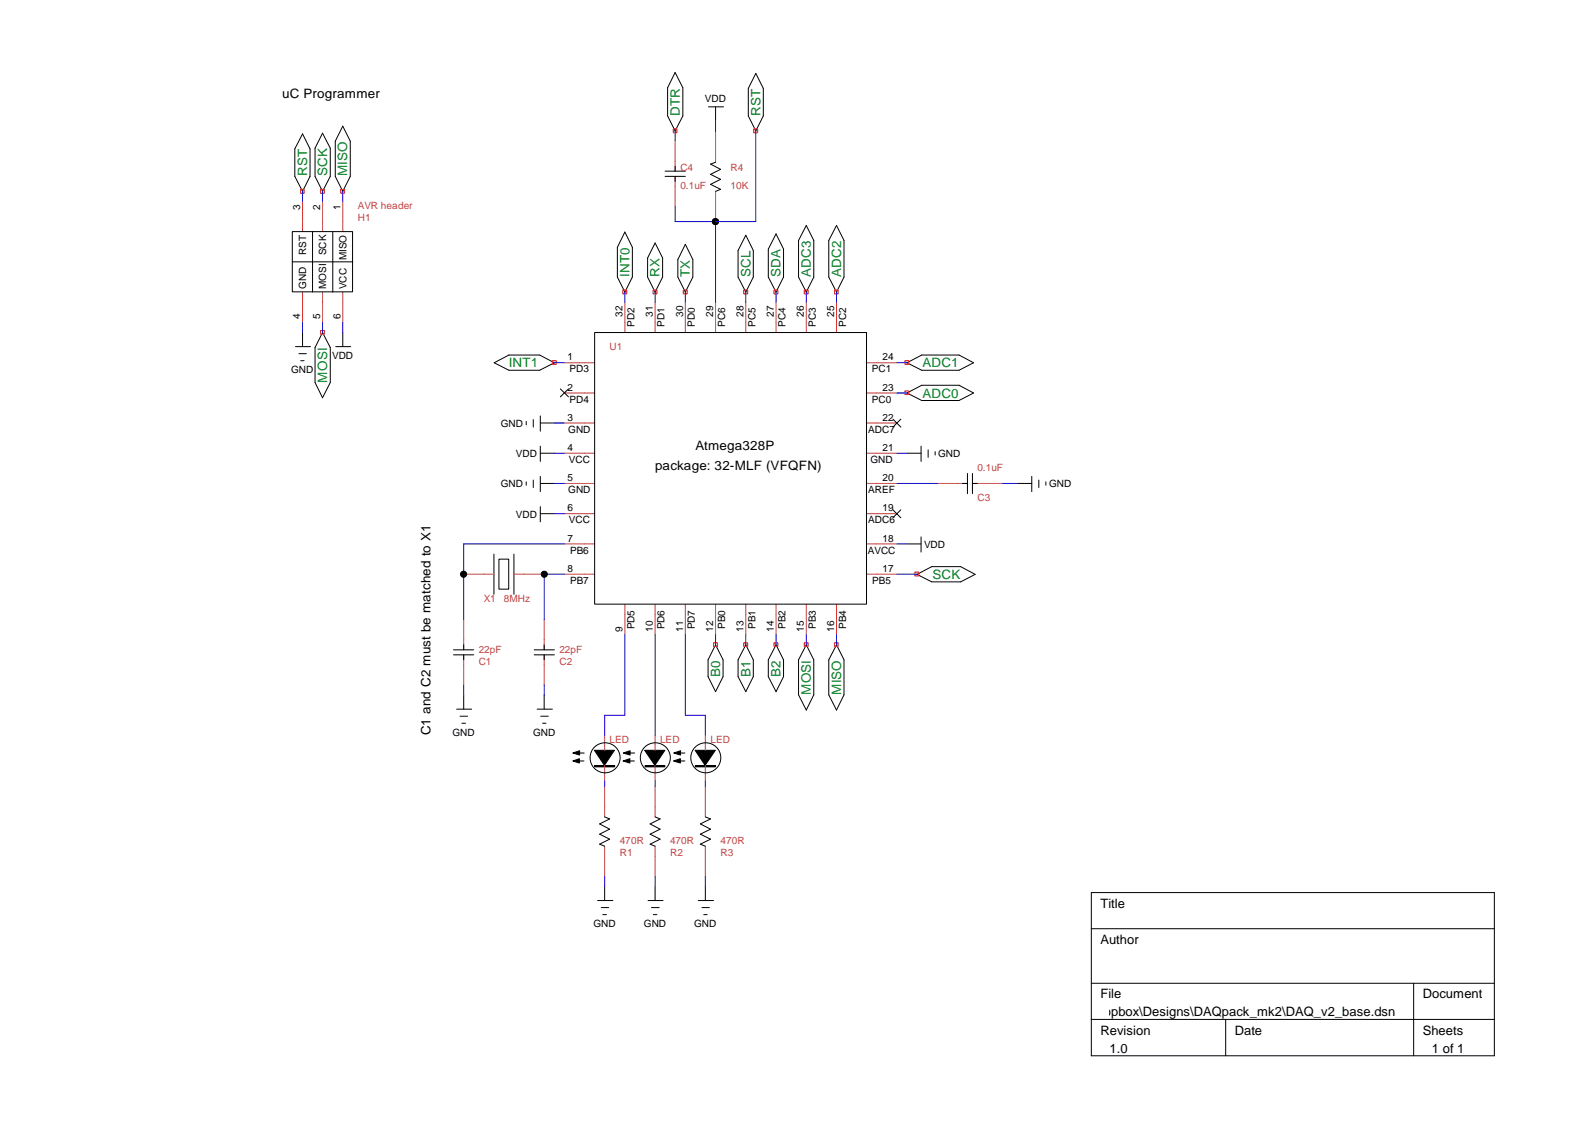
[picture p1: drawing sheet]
<svg xmlns="http://www.w3.org/2000/svg" width="297mm" height="210mm" viewBox="0 0 297 210" stroke-linecap="round" stroke-linejoin="round" font-family="sans-serif">
<g fill="none" stroke="#c04040" stroke-width=".19">
<path d="M56.3 37.5v5.6M60.1 37.5v5.6M63.8 37.5v5.6M125.7 26.2v5.7M125.7 32.9v5.6M133.3 24.6v5.6M133.3 35.6v5.7M56.3 54.4v5.6M60.1 54.4v5.6M63.8 54.4v5.6M116.4 56.3v5.6M122 56.3v5.6"/>
<path d="M127.6 56.3v5.6M133.3 56.3v5.6M138.9 56.3v5.6M144.5 56.3v5.6M150.2 56.3v5.6M155.8 56.3v5.6M105.1 67.6h5.6M105.1 73.2h5.6M105.1 78.8h5.6M161.4 67.6h5.6M161.4 73.2h5.6M161.4 78.8h5.6"/>
<path d="M105.1 84.4h5.6M105.1 90h5.6M105.1 95.7h5.6M161.4 84.4h5.6M161.4 90h5.6M161.4 95.7h5.6M174.5 90h5.7M181.1 90h5.6M86.4 106.9h5.6M86.4 115.4v5.6M95.7 106.9h5.6M101.3 115.4v5.6"/>
<path d="M105.1 101.3h5.6M105.1 106.9h5.6M116.4 112.6v5.6M122 112.6v5.6M127.6 112.6v5.6M133.3 112.6v5.6M138.9 112.6v5.6M144.5 112.6v5.6M150.2 112.6v5.6M155.8 112.6v5.6M161.4 101.3h5.6M161.4 106.9h5.6"/>
<path d="M86.4 122v5.6M101.3 122v5.6M112.6 136.9v2.9M122 136.9v2.9M131.4 136.9v2.9M112.6 142.6v2.8M112.6 146.5v5.6M112.6 157.6v5.6M122 142.6v2.8M122 146.5v5.6M122 157.6v5.6M131.4 142.6v2.8"/>
<path d="M131.4 146.5v5.6M131.4 157.6v5.6"/>
</g>
<g fill="none" stroke="#000" stroke-width=".19">
<path d="M125.7 13.5l1.5 2.8v5.3l-1.5 2.8-1.4-2.8v-5.3zM131.9 19.9h2.8M133.3 19.9v2.6M140.8 13.7l1.4 2.8v5.1l-1.4 2.8-1.4-2.8v-5.1zM56.3 24.9l1.4 2.8v5.2l-1.4 2.7-1.4-2.7v-5.2zM60.1 24.8l1.4 2.8v5.3l-1.4 2.7-1.4-2.7v-5.3zM63.8 23.5l1.4 2.8v6.6l-1.4 2.7-1.4-2.7v-6.6zM123.9 32.9h3.7M123.9 31.9h3.7M125.7 30.9v1M125.7 32.9v.9M133.3 30.2l-1 .4 1.9 .9-1.9 1 1.9 .9-1.9 .9 1.9 1-.9 .3"/>
<path d="M54.4 43.1h11.3v11.3h-11.3zM54.4 48.8h11.3M58.2 43.1v11.3M62 43.1v11.3M116.4 43.2l1.4 2.9v5.5l-1.4 2.8-1.4-2.8v-5.5zM122 45.3l1.4 2.7v3.6l-1.4 2.8-1.4-2.8v-3.6zM127.6 45.5l1.4 2.8v3.3l-1.4 2.8-1.4-2.8v-3.3zM138.9 43.8l1.4 2.9v4.9l-1.4 2.8-1.4-2.8v-4.9zM144.5 43.6l1.4 2.8v5.2l-1.4 2.8-1.4-2.8v-5.2zM150.2 42l1.3 2.8v6.8l-1.3 2.8-1.5-2.8v-6.8zM155.8 42l1.4 2.8v6.8l-1.4 2.8-1.5-2.8v-6.8zM55 64.6h2.8"/>
<path d="M55.7 65.9h1.4M56 67.2h.6M56.3 61.9v2.7M60.1 61.9l1.4 2.8v6.5l-1.4 2.9-1.4-2.9v-6.5zM62.5 64.6h2.8M63.8 61.9v2.7M92 67.6l2.8-1.5h5.7l2.7 1.5-2.7 1.4h-5.7zM98 78.5v.6M99.3 78.1v1.4M100.6 77.5v2.8M100.6 78.8h2.6M104.3 72.4l1.6 1.5"/>
<path d="M105.9 72.4l-1.6 1.5M110.7 61.9h50.7v50.6h-50.7zM166.3 78.1l1.5 1.4M167.8 78.1l-1.5 1.4M168.9 67.6l2.8-1.5h6.9l2.7 1.5-2.7 1.4h-6.9zM168.9 73.2l2.8-1.4h6.9l2.7 1.4-2.7 1.4h-6.9zM98 89.7v.7M99.3 89.4v1.4M100.6 83.1v2.8M100.6 88.7v2.9M100.6 94.4v2.8M100.6 90h2.6"/>
<path d="M100.6 84.4h2.6M100.6 95.7h2.6M166.3 95l1.5 1.4M167.8 95l-1.5 1.4M168.9 84.4h2.6M171.5 83.1v2.8M171.5 100v2.8M172.8 83.8v1.4M174.2 84.1v.7M179.2 90h1M180.2 88.2v3.7M181.1 90h.9"/>
<path d="M181.1 88.2v3.7M189.5 90h2.6M192.1 88.7v2.9M193.5 89.4v1.4M194.8 89.7v.7M92 103.2v7.5M92.9 104.1h1.8v5.6h-1.8zM95.7 103.2v7.5M168.9 101.3h2.6M170.8 107l2.7-1.5h5.4l2.7 1.5-2.7 1.4h-5.4zM84.5 121h3.7M84.5 122h3.7"/>
<path d="M85 132.1h2.8M85.7 133.4h1.4M86 134.7h.7M86.4 120.1v.9M86.4 122v.9M86.4 129.5v2.6M99.5 121h3.7M99.5 122h3.7M100 132.1h2.9M100.7 133.4h1.4M101 134.7h.7M101.3 120.1v.9"/>
<path d="M101.3 122v.9M101.3 129.5v2.6M110.7 139.7h3.7l-1.8 2.8zM120.1 139.7h3.7l-1.8 2.8zM129.5 139.7h3.7l-1.9 2.8zM133.3 120.1l1.4 2.8v3.1l-1.4 2.8-1.4-2.8v-3.1zM138.9 120.1l1.4 2.8v3.1l-1.4 2.8-1.4-2.8v-3.1zM144.5 120.1l1.4 2.8v3.1l-1.4 2.8-1.4-2.8v-3.1zM150.2 120.1l1.3 2.8v6.5l-1.3 2.8-1.5-2.8v-6.5zM155.8 120.1l1.4 2.8v6.5l-1.4 2.8-1.5-2.8v-6.5zM106.7 140.3l1.2-.5v.8zM106.7 141.7l1.2-.4v.8z"/>
<path d="M107.6 141.7h1.2M107.7 140.3h1.1M110.7 142.6h3.8v.2h-3.8zM112.6 152.1l.9 .4-1.8 1 1.8 .9-1.8 1 1.8 .9-1.8 .9 .9 .4M116 141.7l1.3-.4v.8zM116.1 140.3l1.2-.5v.8zM117 141.7h1.1M117 140.3h1.2M120.1 142.6h3.7v.2h-3.7zM122 152.1l.9 .4-1.8 1 1.8 .9-1.8 1 1.8 .9-1.8 .9 .9 .4M125.4 141.7l1.3-.4v.8zM125.5 140.3l1.2-.5v.8z"/>
<path d="M126.4 141.7h1.1M126.4 140.3h1.1M129.5 142.6h3.7v.2h-3.7zM131.4 152.1l.9 .4-1.9 1 1.9 .9-1.9 1 1.9 .9-1.9 .9 1 .4M111.3 167.7h2.8M112 169h1.4M112.3 170.3h.6M112.6 165.1v2.6M120.7 167.7h2.8M121.3 169h1.5M121.7 170.3h.6M122 165.1v2.6"/>
<path d="M130 167.7h2.9M130.7 169h1.4M131.1 170.3h.6M131.4 165.1v2.6M203.2 166.2h75.1v30.4h-75.1zM203.2 173h75.1M203.2 183.1h75.1M203.2 189.9h75.1M228.3 189.9v6.7M263.3 183.1v13.5"/>
<circle cx="133.2" cy="41.3" r=".56"/>
<circle cx="86.3" cy="106.9" r=".57"/>
<circle cx="101.4" cy="106.9" r=".57"/>
<circle cx="112.7" cy="141.1" r="2.8"/>
<circle cx="122" cy="141.1" r="2.8"/>
<circle cx="131.4" cy="141.1" r="2.8"/>
</g>
<g fill="none" stroke="#00f" stroke-width=".19">
<path d="M56.3 35.6v1.9M60.1 35.6v1.9M63.8 35.6v1.9M125.7 24.4v1.8M133.3 22.5v2.1M140.8 24.4v16.9h-15.1v-2.8M116.4 54.4v1.9M122 54.4v1.9M127.6 54.4v1.9M133.3 41.3v15M138.9 54.4v1.9M144.5 54.4v1.9"/>
<path d="M150.2 54.4v1.9M155.8 54.4v1.9M56.3 60v1.9M60.1 60v1.9M63.8 60v1.9M103.2 78.8h1.9M103.2 67.6h1.9M167 67.6h1.9M167 73.2h1.9M103.2 84.4h1.9M103.2 90h1.9M103.2 95.7h1.9"/>
<path d="M167 84.4h1.9M167 90h7.5M186.7 90h2.8M105.1 101.3h-18.7v14.1M105.1 106.9h-3.8v8.5M116.4 118.2v15h-3.8v3.7M122 118.2v18.7M127.6 118.2v15h3.8v3.7M133.3 118.2v1.9M138.9 118.2v1.9M144.5 118.2v1.9M150.2 118.2v1.9"/>
<path d="M155.8 118.2v1.9M167 101.3h1.9M167 106.9h3.8M86.4 127.6v1.9M101.3 127.6v1.9M112.6 145.4v1.1M122 145.4v1.1M131.4 145.4v1.1M112.6 163.2v1.9M122 163.2v1.9M131.4 163.2v1.9"/>
</g>
<g fill="none" stroke="#f00" stroke-width=".19">
<path d="M56 35.3h.6v.7h-.6zM59.7 35.3h.7v.7h-.7zM63.5 35.3h.7v.7h-.7zM125.4 24h.7v.7h-.7zM140.4 24h.7v.7h-.7zM116 54h.7v.7h-.7zM121.6 54h.7v.7h-.7zM127.3 54h.7v.7h-.7zM138.5 54h.7v.7h-.7zM144.1 54h.8v.7h-.8zM149.8 54h.7v.7h-.7zM155.4 54h.7v.7h-.7z"/>
<path d="M59.7 61.6h.7v.6h-.7zM102.9 67.2h.7v.7h-.7zM168.5 67.2h.7v.7h-.7zM168.5 72.8h.7v.7h-.7zM132.9 119.7h.7v.7h-.7zM138.5 119.7h.7v.7h-.7zM144.1 119.7h.8v.7h-.8zM149.8 119.7h.7v.7h-.7zM155.4 119.7h.7v.7h-.7zM170.4 106.6h.7v.7h-.7z"/>
</g>
<path d="M110.7 142.7h3.8M120.1 142.7h3.7M129.5 142.7h3.7" fill="none" stroke="#000" stroke-width=".25"/>
<g fill="#000">
<path d="M106.7 140.3l1.2-.5v.8zM106.7 141.7l1.2-.4v.8zM110.7 139.7h3.7l-1.8 2.8zM116 141.7l1.3-.4v.8zM116.1 140.3l1.2-.5v.8zM120.1 139.7h3.7l-1.8 2.8zM125.4 141.7l1.3-.4v.8zM125.5 140.3l1.2-.5v.8zM129.5 139.7h3.7l-1.9 2.8z"/>
<circle cx="133.2" cy="41.3" r=".56"/>
<circle cx="86.3" cy="106.9" r=".57"/>
<circle cx="101.4" cy="106.9" r=".57"/>
</g>
<g font-size="2.4">
<text x="52.6" y="18.2">uC Programmer</text>
<text x="129.5" y="83.9">Atmega328P</text>
<text x="122" y="87.6">package: 32-MLF (VFQFN)</text>
<text x="80.2" y="136.9" transform="rotate(-90 80.2 136.9)">C1 and C2 must be matched to X1</text>
<text x="204.9" y="169.1">Title</text>
<text x="204.9" y="175.8">Author</text>
<text x="204.9" y="185.9">File</text>
<text x="265" y="185.9">Document</text>
<text x="180.9" y="189.3">C:\Users\Jack Ruby\Dropbox\Designs\DAQpack_mk2\DAQ_v2_base.dsn</text>
<text x="204.9" y="192.7">Revision</text>
<text x="206.6" y="196.1">1.0</text>
<text x="230" y="192.7">Date</text>
<text x="265" y="192.7">Sheets</text>
<text x="266.7" y="196.1">1 of 1</text>
</g>
<g font-size="2.4" fill="#008020">
<text x="126.6" y="21.6" transform="rotate(-90 126.6 21.6)">DTR</text>
<text x="141.6" y="21.5" transform="rotate(-90 141.6 21.5)">RST</text>
<text x="57.2" y="32.8" transform="rotate(-90 57.2 32.8)">RST</text>
<text x="61" y="32.8" transform="rotate(-90 61 32.8)">SCK</text>
<text x="64.7" y="32.8" transform="rotate(-90 64.7 32.8)">MISO</text>
<text x="117.2" y="51.6" transform="rotate(-90 117.2 51.6)">INT0</text>
<text x="122.8" y="51.6" transform="rotate(-90 122.8 51.6)">RX</text>
<text x="128.5" y="51.6" transform="rotate(-90 128.5 51.6)">TX</text>
<text x="139.7" y="51.6" transform="rotate(-90 139.7 51.6)">SCL</text>
<text x="145.4" y="51.6" transform="rotate(-90 145.4 51.6)">SDA</text>
<text x="151" y="51.6" transform="rotate(-90 151 51.6)">ADC3</text>
<text x="156.6" y="51.6" transform="rotate(-90 156.6 51.6)">ADC2</text>
<text x="61" y="71.2" transform="rotate(-90 61 71.2)">MOSI</text>
<text x="94.8" y="68.4">INT1</text>
<text x="171.8" y="68.4">ADC1</text>
<text x="171.8" y="74">ADC0</text>
<text x="173.7" y="107.8">SCK</text>
<text x="134.1" y="126" transform="rotate(-90 134.1 126)">B0</text>
<text x="139.7" y="126" transform="rotate(-90 139.7 126)">B1</text>
<text x="145.4" y="126" transform="rotate(-90 145.4 126)">B2</text>
<text x="151" y="129.4" transform="rotate(-90 151 129.4)">MOSI</text>
<text x="156.6" y="129.4" transform="rotate(-90 156.6 129.4)">MISO</text>
</g>
<g font-size="1.9">
<text x="131.3" y="18.9">VDD</text>
<text x="55.9" y="39.2" transform="rotate(-90 55.9 39.2)">3</text>
<text x="59.6" y="39.2" transform="rotate(-90 59.6 39.2)">2</text>
<text x="63.4" y="39.2" transform="rotate(-90 63.4 39.2)">1</text>
<text x="57" y="47.5" transform="rotate(-90 57 47.5)">RST</text>
<text x="60.7" y="47.5" transform="rotate(-90 60.7 47.5)">SCK</text>
<text x="57" y="53.8" transform="rotate(-90 57 53.8)">GND</text>
<text x="60.7" y="53.8" transform="rotate(-90 60.7 53.8)">MOSI</text>
<text x="64.5" y="53.8" transform="rotate(-90 64.5 53.8)">VCC</text>
<text x="64.5" y="48.5" transform="rotate(-90 64.5 48.5)">MISO</text>
<text x="55.9" y="59.5" transform="rotate(-90 55.9 59.5)">4</text>
<text x="59.6" y="59.5" transform="rotate(-90 59.6 59.5)">5</text>
<text x="63.4" y="59.5" transform="rotate(-90 63.4 59.5)">6</text>
<text x="115.9" y="59" transform="rotate(-90 115.9 59)">32</text>
<text x="121.6" y="59" transform="rotate(-90 121.6 59)">31</text>
<text x="127.2" y="59" transform="rotate(-90 127.2 59)">30</text>
<text x="132.8" y="59" transform="rotate(-90 132.8 59)">29</text>
<text x="138.5" y="59" transform="rotate(-90 138.5 59)">28</text>
<text x="144.1" y="59" transform="rotate(-90 144.1 59)">27</text>
<text x="149.7" y="59" transform="rotate(-90 149.7 59)">26</text>
<text x="155.4" y="59" transform="rotate(-90 155.4 59)">25</text>
<text x="118.1" y="60.9" transform="rotate(-90 118.1 60.9)">PD2</text>
<text x="123.8" y="60.9" transform="rotate(-90 123.8 60.9)">PD1</text>
<text x="129.4" y="60.9" transform="rotate(-90 129.4 60.9)">PD0</text>
<text x="135" y="60.9" transform="rotate(-90 135 60.9)">PC6</text>
<text x="140.7" y="60.9" transform="rotate(-90 140.7 60.9)">PC5</text>
<text x="146.3" y="60.9" transform="rotate(-90 146.3 60.9)">PC4</text>
<text x="151.9" y="60.9" transform="rotate(-90 151.9 60.9)">PC3</text>
<text x="157.6" y="60.9" transform="rotate(-90 157.6 60.9)">PC2</text>
<text x="54.2" y="69.5">GND</text>
<text x="61.8" y="66.9">VDD</text>
<text x="105.7" y="67.1">1</text>
<text x="106.1" y="69.3">PD3</text>
<text x="162.4" y="69.3">PC1</text>
<text x="164.4" y="67.1">24</text>
<text x="105.7" y="72.8">2</text>
<text x="106.1" y="75">PD4</text>
<text x="162.4" y="75">PC0</text>
<text x="164.4" y="72.8">23</text>
<text x="93.3" y="79.5">GND</text>
<text x="105.7" y="78.4">3</text>
<text x="105.7" y="84">4</text>
<text x="105.8" y="80.6">GND</text>
<text x="161.7" y="80.6">ADC7</text>
<text x="164.4" y="78.4">22</text>
<text x="164.4" y="84">21</text>
<text x="96.1" y="85.1">VDD</text>
<text x="105.7" y="89.6">5</text>
<text x="106" y="86.2">VCC</text>
<text x="162.1" y="86.2">GND</text>
<text x="164.4" y="89.6">20</text>
<text x="174.7" y="85.1">GND</text>
<text x="93.3" y="90.8">GND</text>
<text x="105.7" y="95.2">6</text>
<text x="105.8" y="91.9">GND</text>
<text x="161.7" y="91.9">AREF</text>
<text x="164.4" y="95.2">19</text>
<text x="195.4" y="90.8">GND</text>
<text x="96.1" y="96.4">VDD</text>
<text x="105.7" y="100.9">7</text>
<text x="106" y="97.5">VCC</text>
<text x="161.7" y="97.5">ADC6</text>
<text x="164.4" y="100.9">18</text>
<text x="172.1" y="102">VDD</text>
<text x="105.7" y="106.5">8</text>
<text x="106.2" y="103.1">PB6</text>
<text x="161.6" y="103.1">AVCC</text>
<text x="164.4" y="106.5">17</text>
<text x="106.2" y="108.8">PB7</text>
<text x="162.4" y="108.8">PB5</text>
<text x="115.9" y="117.6" transform="rotate(-90 115.9 117.6)">9</text>
<text x="118.1" y="117.2" transform="rotate(-90 118.1 117.2)">PD5</text>
<text x="121.6" y="117.6" transform="rotate(-90 121.6 117.6)">10</text>
<text x="123.8" y="117.2" transform="rotate(-90 123.8 117.2)">PD6</text>
<text x="127.2" y="117.6" transform="rotate(-90 127.2 117.6)">11</text>
<text x="129.4" y="117.2" transform="rotate(-90 129.4 117.2)">PD7</text>
<text x="132.8" y="117.6" transform="rotate(-90 132.8 117.6)">12</text>
<text x="135" y="117.1" transform="rotate(-90 135 117.1)">PB0</text>
<text x="138.5" y="117.6" transform="rotate(-90 138.5 117.6)">13</text>
<text x="140.7" y="117.1" transform="rotate(-90 140.7 117.1)">PB1</text>
<text x="144.1" y="117.6" transform="rotate(-90 144.1 117.6)">14</text>
<text x="146.3" y="117.1" transform="rotate(-90 146.3 117.1)">PB2</text>
<text x="149.7" y="117.6" transform="rotate(-90 149.7 117.6)">15</text>
<text x="151.9" y="117.1" transform="rotate(-90 151.9 117.1)">PB3</text>
<text x="155.4" y="117.6" transform="rotate(-90 155.4 117.6)">16</text>
<text x="157.6" y="117.1" transform="rotate(-90 157.6 117.1)">PB4</text>
<text x="84.3" y="137.1">GND</text>
<text x="99.3" y="137.1">GND</text>
<text x="110.5" y="172.7">GND</text>
<text x="119.9" y="172.7">GND</text>
<text x="129.3" y="172.7">GND</text>
</g>
<g font-size="1.9" fill="#c04040">
<text x="126.7" y="31.8">C4</text>
<text x="126.7" y="35.2">0.1uF</text>
<text x="136.1" y="31.8">R4</text>
<text x="136.1" y="35.2">10K</text>
<text x="66.6" y="41.2">H1</text>
<text x="66.6" y="39">AVR header</text>
<text x="113.5" y="65.2">U1</text>
<text x="182" y="87.8">0.1uF</text>
<text x="182" y="93.4">C3</text>
<text x="90.1" y="112.1">X1</text>
<text x="93.8" y="112.1">8MHz</text>
<text x="89.2" y="123.8">C1</text>
<text x="89.2" y="121.5">22pF</text>
<text x="104.2" y="123.8">C2</text>
<text x="104.2" y="121.5">22pF</text>
<text x="113.5" y="138.4">LED</text>
<text x="122.9" y="138.4">LED</text>
<text x="132.3" y="138.4">LED</text>
<text x="115.4" y="159.4">R1</text>
<text x="115.4" y="157.2">470R</text>
<text x="124.8" y="159.4">R2</text>
<text x="124.8" y="157.2">470R</text>
<text x="134.2" y="159.4">R3</text>
<text x="134.2" y="157.2">470R</text>
</g>
</svg>
